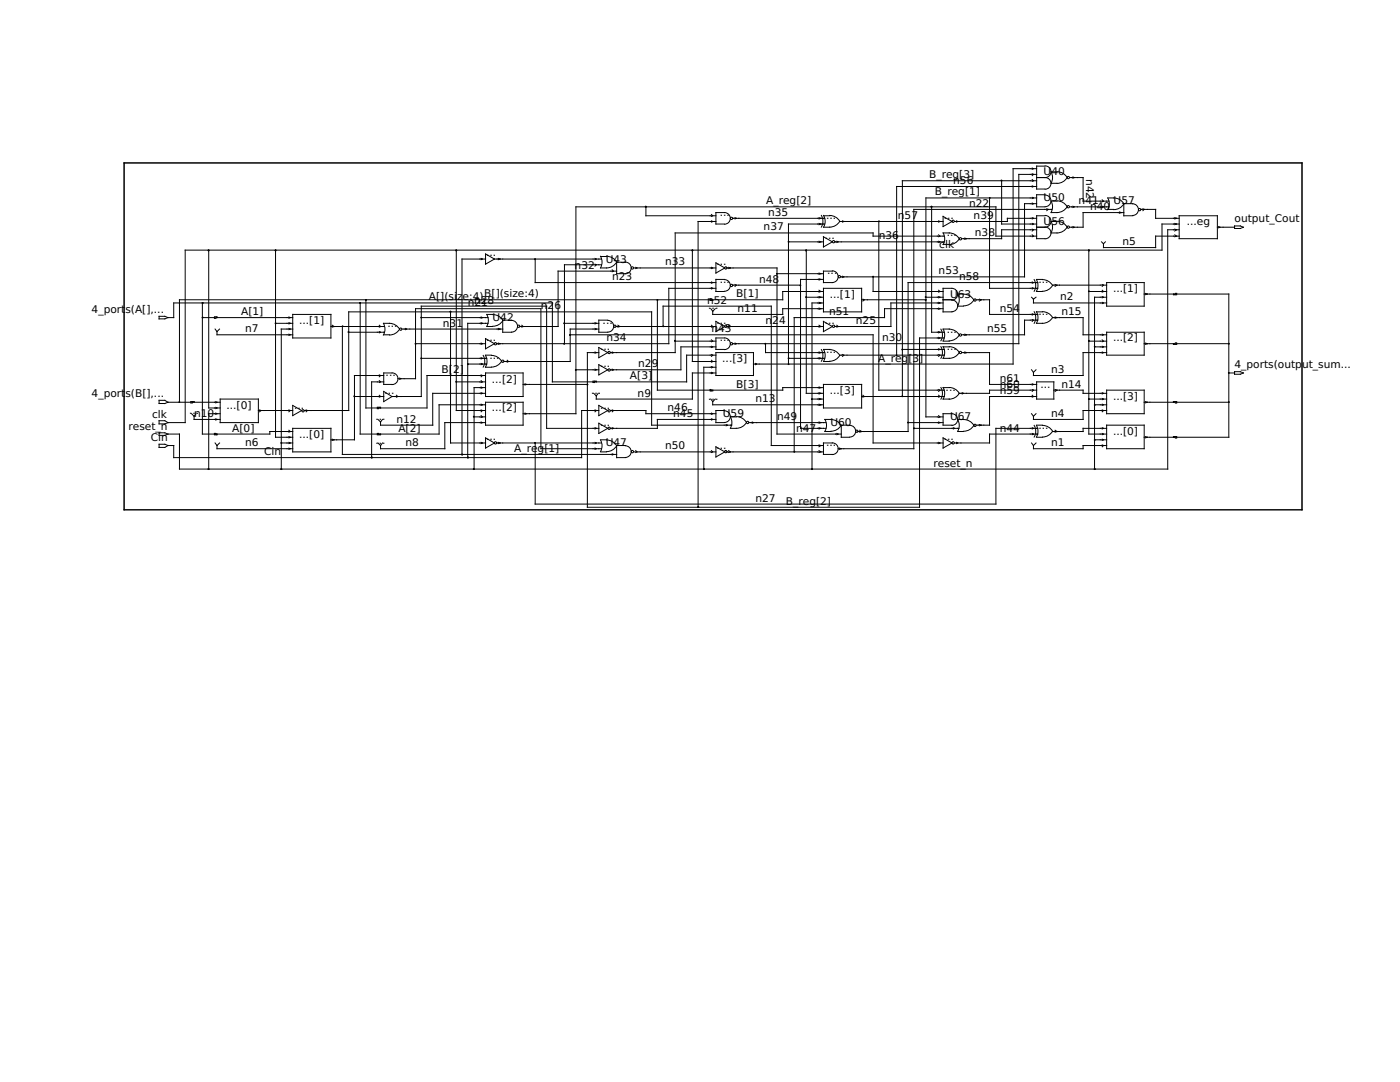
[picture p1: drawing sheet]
<svg xmlns="http://www.w3.org/2000/svg" width="279mm" height="216mm" viewBox="0 0 279 216" stroke-linecap="round" stroke-linejoin="round" font-family="sans-serif">
<g fill="none" stroke="#000" stroke-width=".2">
<path d="M24.8 32.5h235v69.2h-235zM197.5 39.5v18h9.6M199.9 36.1v8.6h7M206 33.5l.2 .2-.2 .1M206 34.7l.2 .1-.2 .3M206 35.8l.2 .3-.2 .1M206 37.1l.2 .1-.2 .1M206 39.4l.2 .1-.2 .1M206.9 34.8h-3.6v33.8h-57.1M206.9 33.7h-4.7v38.9h-51.8M206.9 35.4h1.6M206.9 39.5h-22.1v43.7h3.4"/>
<path d="M206.9 36.1h-26.8v43M206.9 37.2h-28v33.7M208.5 33.1h-1.6v4.6h1.6M208.5 38.9h-1.6v2.4h1.6M208.6 33.1a1.16 1.16 0 0 1 1.1 1.2 1.16 1.16 0 0 1-1.1 1.1 1.16 1.16 0 0 1 1.1 1.2 1.16 1.16 0 0 1-1.1 1.2M208.6 38.9a1.16 1.16 0 0 1 1.1 1.2 1.16 1.16 0 0 1-1.1 1.1M209.7 34.3a2.33 2.33 0 0 1 0 2.3M209.8 34.3a2.78 2.78 0 0 1 3.2 1.1 2.79 2.79 0 0 1-3.2 1.2M213.5 35.4h2.7v4.7h5.2M214.1 35.3l.3 .1-.3 .2M220 39.9l.2 .2-.2 .2M221.1 39.5a2.33 2.33 0 0 1 0 2.3"/>
<path d="M221.1 39.5a2.85 2.85 0 0 1 3.2 1.2M41.7 49.9v31.5h2.2M55 49.9v37.3h3.4M73 59.8v21.6h2.3M91.1 49.9v32h5.8M96 51.6l.3 .1-.3 .1M96.9 50.7l1.8 1-1.8 1zM96.9 51.7h-4.7v39M98.7 51.7h21.3M99.4 51.6l.4 .1-.4 .1M106.8 51.7v4.7h36.1M118.7 51.6l.3 .1-.3 .1"/>
<path d="M118.7 52.7l.3 .1-.3 .3M119.8 51.1a2.33 2.33 0 0 1 0 2.4M119.9 51.2h1.1M120 52.8h-7.4v15.8M121 51.1a2.32 2.32 0 0 1 2.1 1.2 2.84 2.84 0 0 1-3.2 1.2M122.2 53.8l.2 .3-.2 .1M123.1 54.1h-11.7v11.1h-7.6M124.8 52.3a1.16 1.16 0 0 1 1.2 1.2 1.16 1.16 0 0 1-1.2 1.1M124.8 52.3h-1.7v2.3h1.7M126.5 53.5h16.4M126.9 53.3l.2 .2-.2 .1M128.9 41.3v1.8h14"/>
<path d="M131.2 59.8v18.1h10.5M138.2 49.9v22.2h4.7M141.7 59.8h-105.9v20.5M142 53.3l.2 .2-.2 .1M142 44.1l.2 .1-.2 .1M142 56.3l.2 .1-.2 .1M142 57.4l.2 .1-.2 .2M142 42.8l.2 .3-.2 .1M142.9 52.5l1.8 1-1.8 1zM142.9 57.5h-9.4v11.1h-34.4M142.9 44.2h-3.6v57M144.5 42.4h-1.6v2.3h1.6"/>
<path d="M144.5 55.8h-1.6v2.4h1.6M144.6 55.8a1.16 1.16 0 0 1 1.2 1.2 1.16 1.16 0 0 1-1.2 1.1M144.6 42.4a1.16 1.16 0 0 1 1.2 1.2 1.16 1.16 0 0 1-1.2 1.1M145 53.5h10.1v33.1h12.8M145.4 53.3l.4 .2-.4 .1M146.2 56.9h13.6M146.2 43.6h18.4M146.7 56.8l.2 .1-.2 .3M146.7 43.4l.2 .2-.2 .1M155.1 54.6h9.2M157.4 48.3h6.9M160.9 49.9v28.6h3.4"/>
<path d="M160.9 59.3h3.4M163.4 57.9l.4 .3-.4 .1M163.4 59.2l.4 .1-.4 .1M163.4 54.5l.4 .1-.4 .1M163.4 55.6l.4 .2-.4 .1M163.4 43.4l.4 .2-.4 .1M163.4 44.6l.4 .1-.4 .1M163.4 48.1l.4 .2-.4 .1M163.9 43a2.33 2.33 0 0 1 0 2.3M164.3 47.2l1.8 1.1-1.8 1zM164.3 57.5h7.7v4.7h-7.7zM164.3 43.1h1.3"/>
<path d="M164.3 55.8h-4.5v29.7h5M164.3 58.2h-8.1v1.6h-14.2l-.3-.1v.2h.5v-.1M164.3 45.3h1.3M164.4 43a2.33 2.33 0 0 1 0 2.3M164.6 44.7h-7.2v27.9M165.6 43a2.32 2.32 0 0 1 2 1.2 2.33 2.33 0 0 1-2 1.1M166.1 54a1.16 1.16 0 0 1 1.2 1.2 1.16 1.16 0 0 1-1.2 1.2h-1.8v-2.3h1.8M166.6 48.3h21.9M167 48.1l.3 .2-.3 .1M167.6 44.2h20.6M168.1 55.1l.3 .1-.3 .2M168.1 44.1l.3 .1-.3 .1"/>
<path d="M172 59.8h12.8M172.2 59.7l.3 .1-.3 .3M174.2 55.2v3h14M175.4 44.2v33.7h13.1M184.8 59.3h3.4M185.9 41.3v25h2.6M187.3 57.9l.3 .3-.3 .1M187.3 59.2l.3 .1-.3 .1M187.3 44.1l.3 .1-.3 .1M187.3 46.9l.3 .2-.3 .1M187.3 48.1l.3 .2-.3 .1M188.2 43.2l1.8 1-1.8 1z"/>
<path d="M188.2 59.8h1.8M188.2 46.5h1.3M188.2 48.8h1.3M188.2 46.5a2.33 2.33 0 0 1 0 2.3M188.5 47.1h-14.3v-.6h-39.5v23.9h-12.9M189.4 46.5a2.32 2.32 0 0 1 2 1.1 2.33 2.33 0 0 1-2 1.2M190 57.5a1.16 1.16 0 0 1 1.1 1.2 1.16 1.16 0 0 1-1.1 1.2 1.16 1.16 0 0 1 1.1 1.1 1.16 1.16 0 0 1-1.1 1.2M190 57.5h-1.8v4.7h1.8M190.9 44.1l.2 .1-.2 .1M191.1 58.7a2.33 2.33 0 0 1 0 2.3M191.1 58.7h1.2M192.3 58.7a2.32 2.32 0 0 1 2.1 1.2 2.33 2.33 0 0 1-2.1 1.1"/>
<path d="M192.5 47.5l.4 .1-.4 .2M194.8 59.8h2.7v2.9h9.6M195.5 59.7l.3 .1-.3 .3M205.9 59.3l.3 .4M206 56.3l.2 .1-.2 .1M206 57.4l.2 .1-.2 .2M206 46.9l.2 .2-.2 .1M206 40.5l.2 .1-.2 .2M206 43.4l.2 .2-.2 .1M206 44.6l.2 .1-.2 .1M206 45.7l.2 .1-.2 .3M206.2 59.7v.8h14.7"/>
<path d="M206.4 55.8a2.33 2.33 0 0 1 0 2.3M206.8 59.3l-.6 .4M206.8 55.8a2.33 2.33 0 0 1 0 2.3M206.9 45.8h-7v1.8h-8M206.9 47.1h-8.1v-5.8h-83.9v41.3h-10.5M206.9 55.8h1.1M206.9 58.2h1.1M206.9 40.6h-2.4v14.6h-36.7M206.9 43.6h-5.9v.6h-10.5M206.9 45.3h1.6M207.1 56.4h-25.9v29.7h-10M208 55.8a2.32 2.32 0 0 1 2.1 1.2 2.33 2.33 0 0 1-2.1 1.1"/>
<path d="M208.5 43.1h-1.6v4.5h1.6M208.6 43a1.16 1.16 0 0 1 1.1 1.2 1.16 1.16 0 0 1-1.1 1.1 1.16 1.16 0 0 1 1.1 1.2 1.16 1.16 0 0 1-1.1 1.1M208.9 41.7l.3 .1-.3 .2M209.7 40.1a2.33 2.33 0 0 1 0 2.3M209.7 44.2a2.33 2.33 0 0 1 0 2.3M209.8 40.1h1.1M209.8 44.2h1.1M209.9 41.8h-27.5v47.7h-15.1M210.1 56.9h10.8M210.6 56.8l.3 .1-.3 .3M211 40.1a2.32 2.32 0 0 1 2 1.1 2.84 2.84 0 0 1-3.2 1.2M211 44.2a2.32 2.32 0 0 1 2 1.1 2.82 2.82 0 0 1-3.2 1.2"/>
<path d="M213.5 41.3h7.9M214.1 41.1l.3 .2-.3 .1M214.1 45.2l.3 .1-.3 .2M217.3 58.2h3.6M217.3 49.9v36.7h3.6M219.8 48.3l.4 .3M220 41.1l.2 .2-.2 .1M220 56.8l.2 .1-.2 .3M220 57.9l.2 .3-.2 .1M220 59.2l.2 .1-.2 .1M220.6 48.3l-.4 .3M220.9 56.4h7.4v4.7h-7.4z"/>
<path d="M220.9 59.3h-2.5v34.3M221.1 41.8h1.2M223.4 42.3l.4 .1-.4 .1M224.3 40.6v2.5h1.8M224.3 40.6h1.8M224.3 42.4h-8.1v2.9h-2.7M224.3 40.7a2.33 2.33 0 0 1-2 1.1M226 40.7a1.16 1.16 0 0 1 1.2 1.1 1.16 1.16 0 0 1-1.2 1.2M227.7 41.8h2.9v1.8h4.7M228.1 41.7l.2 .1-.2 .2M228.3 58.7h6.1l.4-.2v.3h-.6v-.1M228.6 58.5l.4 .2-.4 .1"/>
<path d="M234.4 43.4l.4 .2-.4 .1M234.4 44.6l.4 .1-.4 .1M234.4 45.7l.4 .1-.4 .3M234.4 46.9l.4 .2-.4 .1M234.8 58.7h10.4v28.5h-10.4M235.3 43.1h7.7v4.5h-7.7zM235.3 44.7h-3.4v5.2h-194.9v34.4h-3.5M235.3 47.1h-4.7v2.3h-10.4v-.8M235.3 45.8h-2.3v47.8h-197.2v-7h-2.3M243 45.3h3.4M243.2 45.2l.3 .1-.3 .2M246.4 45.1h1.1l.7 .2-.7 .3h-1.1z"/>
<path d="M31.8 63.1h1.1l.6 .3-.6 .2h-1.1zM31.8 79.9h1.1l.6 .4-.6 .2h-1.1zM33.5 63.4h1.2v-2.9h75.5v15.7h8.2M40.4 60.5v26.1h2.4M40.4 63.4h2.4M42.9 65.7l.4 .5M43.3 63.4v-.2h-.5v.3l.4-.1h15.2M43.3 66.2v.6h15.1M43.8 65.7l-.5 .5M43.9 79.6h7.7v4.7h-7.7zM55 64.5h3.4M57.7 63.2l.2 .2-.2 .1"/>
<path d="M57.7 64.4l.2 .1-.2 .1M57.7 65.5l.2 .2-.2 .1M57.7 66.7l.2 .1-.2 .1M58.4 62.7h7.6v4.7h-7.6zM58.4 65.7h-2.3v27.9M66 65.2h10.7M66.3 64.9l.4 .3-.4 .1M68.3 65.2v25.5h54.8M69.6 66.3h7.1M70.7 79.1h5.9M71.9 60.5v26.1h3.4M75.7 74.8l.2 .1-.2 .3"/>
<path d="M75.7 75.9l.2 .3-.2 .1M75.7 78.9l.2 .2-.2 .1M75.7 64.9l.2 .3-.2 .1M75.7 66.2l.2 .1-.2 .1M76.5 64.5a2.33 2.33 0 0 1 0 2.3M76.6 64.5a2.83 2.83 0 0 1 3.1 1.2 2.33 2.33 0 0 1-2 1.1M76.6 76.2h-2.4v15.1M76.6 74.9h-5.9v12.9h-4.7M76.6 78.1l1.6 1-1.6 1zM76.6 66.8h1.1M78.2 74.4h-1.6v2.3h1.6M78.2 79.1h5.9v-18h25v24.4h10.4"/>
<path d="M78.3 74.4a1.16 1.16 0 0 1 1.1 1.2 1.16 1.16 0 0 1-1.1 1.1M79.1 78.9l.3 .2-.3 .1M79.4 75.6h3.5v-14h25.1v27.9h12M79.8 75.4l.2 .2-.2 .1M80.3 65.7h20M80.9 65.5l.3 .2-.3 .1M82.9 68.6h14M84.1 71.5h13.1M84.1 63.4h13.3M89.9 62.2v26.2h7M91.1 76.2h5.8M93.3 72.6h3.9"/>
<path d="M96 68.5l.3 .1-.3 .1M96 71.4l.3 .1-.3 .1M96 72.5l.3 .1-.3 .2M96 74.8l.3 .1-.3 .3M96 75.9l.3 .3-.3 .1M96 77.2l.3 .1-.3 .2M96 78.4l.3 .1-.3 .1M96 63.2l.3 .2-.3 .1M96 64.4l.3 .1-.3 .1M96.4 70.9a2.33 2.33 0 0 1 0 2.3M96.9 70.9a2.33 2.33 0 0 1 0 2.3M96.9 74.9h-11.7v6.5h-9.5l-.4 .1v-.2h.6v.1"/>
<path d="M96.9 67.6l1.8 1-1.8 1zM96.9 74.4h7.5v4.7h-7.5zM96.9 78.5h-10.5v6.3h-10.5v-.6M96.9 70.9h1.1M96.9 73.3h1.1M96.9 77.3h-2.3v16.3M97.2 62.8a2.33 2.33 0 0 1 0 2.3M97.2 62.7h1.1M97.2 65.2h1.1M97.4 64.5h-4.1v26.8M98.1 70.9a2.32 2.32 0 0 1 2 1.2 2.33 2.33 0 0 1-2 1.1M98.4 62.8a2.32 2.32 0 0 1 2 1.1 2.33 2.33 0 0 1-2 1.2"/>
<path d="M99.4 68.5l.4 .1-.4 .1M99.4 65.5l.4 .2-.4 .1M101.2 71.9l.3 .2-.3 .2M102.1 63.9h-1.8v2.4h1.8M102.1 63.9a1.16 1.16 0 0 1 1.2 1.2 1.16 1.16 0 0 1-1.2 1.2M104.1 64.9l.3 .3-.3 .1M104.4 76.7h12.8M104.8 76.6l.2 .1-.2 .1M112.6 64.5h6.9M113.8 66.8h60.4v21.6h14M114.9 73.8h4.6M118.5 78.5l.5 .5"/>
<path d="M118.7 73.7l.3 .1-.3 .1M118.7 70.2l.3 .2-.3 .1M118.7 64.4l.3 .1-.3 .1M118.7 65.5l.3 .2-.3 .1M119.4 78.5l-.4 .5M119.5 69.3l1.8 1.1-1.8 1zM119.5 72.8l1.8 1-1.8 1zM119.5 65.7h-5.7v6.4h-13.2M121.3 63.9h-1.8v2.4h1.8M121.3 63.9a1.16 1.16 0 0 1 1.2 1.2 1.16 1.16 0 0 1-1.2 1.2M122.2 73.7l.2 .1-.2 .1M122.2 70.2l.2 .2-.2 .1"/>
<path d="M122.9 65.2h20M123.3 64.9l.4 .3-.4 .1M132.3 65.2v-4.1h21.6v27.8h10.4M134.7 68.1h8.2M141.9 61.6l.3 .5M141.9 79.6l.3 .5M142 70.7l.2 .2-.2 .2M142 71.9l.2 .2-.2 .2M142 73.2l.2 .1-.2 .1M142 74.3l.2 .1-.2 .1M142 64.9l.2 .3-.2 .1M142 67.8l.2 .3-.2 .1"/>
<path d="M142 69.1l.2 .1-.2 .1M142.7 61.6l-.5 .5M142.7 79.6l-.5 .5M142.9 74.4h-4.7v5.2h-19.2v-.6M142.9 70.9h-5.9v5.3h-18.3l-.3 .1v-.2h.6v.1M142.9 64.1l1.8 1.1-1.8 1zM142.9 70.4h7.5v4.5h-7.5zM142.9 69.2h-7v4.6h-14.1M142.9 73.3h-2.4v20.3M144.5 67.4h-1.6v2.3h1.6M144.6 67.4a1.16 1.16 0 0 1 1.2 1.2 1.16 1.16 0 0 1-1.2 1.2M145 65.2h19.3"/>
<path d="M145.4 64.9l.4 .3-.4 .1M146.7 68.5l.2 .1-.2 .1M150.7 72.5l.3 .1-.3 .2M152.8 68.6v1.8h11.8M157.4 71.5h7.2M162.1 79.6h2.2M163.4 77.2l.4 .1-.4 .2M163.4 78.4l.4 .1-.4 .1M163.4 79.5l.4 .1-.4 .2M163.4 60.3l.4 .2-.4 .1M163.4 61.5l.4 .1-.4 .1M163.4 64.9l.4 .3-.4 .1"/>
<path d="M163.4 70.2l.4 .2-.4 .1M163.4 71.4l.4 .1-.4 .1M163.9 69.8a2.33 2.33 0 0 1 0 2.3M164.3 64.1l1.8 1.1-1.8 1zM164.3 76.7h7.7v4.7h-7.7zM164.3 61.6h-8.1v1.1h-14v-.6M164.3 77.3h-8.1v.6h-14.2l-.3-.2v.3h.5v-.1M164.3 72.1h1.3M164.3 69.7h1.3M164.3 60.5h-2.2v33.1M164.4 69.8a2.33 2.33 0 0 1 0 2.3M165.6 69.8a2.32 2.32 0 0 1 2 1.1 2.33 2.33 0 0 1-2 1.2"/>
<path d="M167 64.9l.3 .3-.3 .1M167.6 70.9h20.9M168.1 70.7l.3 .2-.3 .2M172 79.1h16.5M172.2 78.9l.3 .2-.3 .1M180.1 69.7h8.4M187.3 78.9l.3 .2-.3 .1M187.3 66.2l.3 .1-.3 .1M187.3 67.3l.3 .1-.3 .2M187.3 60.3l.3 .2-.3 .1M187.3 61.5l.3 .1-.3 .1M187.3 69.6l.3 .1-.3 .2"/>
<path d="M187.3 70.7l.3 .2-.3 .2M187.3 77.7l.3 .2-.3 .2M187.8 65.7a2.33 2.33 0 0 1 0 2.3M187.8 69.2a2.33 2.33 0 0 1 0 2.3M187.8 77.3a2.33 2.33 0 0 1 0 2.3M188.2 79.6h1.3M188.2 71.5h1.3M188.2 60.5h-10.4v4.7h-11.2M188.2 65.7h1.3M188.2 68.1h1.3M188.2 61.6h-11.7v1.8h-18v26.8M188.2 69.2h1.3"/>
<path d="M188.2 77.3h1.3M188.2 65.7a2.33 2.33 0 0 1 0 2.3M188.2 69.2a2.33 2.33 0 0 1 0 2.3M188.2 77.3a2.33 2.33 0 0 1 0 2.3M188.5 67.4h-5v33.8h-66.3v-30.8h2.3M189.4 65.7a2.32 2.32 0 0 1 2 1.1 2.33 2.33 0 0 1-2 1.2M189.4 69.2a2.32 2.32 0 0 1 2 1.1 2.33 2.33 0 0 1-2 1.2M189.4 77.3a2.32 2.32 0 0 1 2 1.2 2.33 2.33 0 0 1-2 1.1M191.1 61.1h1.2M191.9 70.4h5.6v6.3h9.4M192 78.4l.3 .1-.3 .1M192.5 66.7l.4 .1-.4 .1"/>
<path d="M192.5 70.2l.4 .2-.4 .1M205.9 73.8l.3 .5M206 76.6l.2 .1-.2 .1M206 77.7l.2 .2-.2 .2M206 78.9l.2 .2-.2 .1M206 62.6l.2 .1-.2 .2M206 63.8l.2 .1-.2 .2M206.4 62.2a2.33 2.33 0 0 1 0 2.3M206.8 73.8l-.6 .5M206.8 62.2a2.33 2.33 0 0 1 0 2.3M206.9 76.2h3.4v3.4h-3.4zM206.9 79.1h-9.4v5.7h-2.7"/>
<path d="M206.9 62.2h1.1M206.9 77.9h-9.4v.6h-6.1M206.9 64.5h1.1M207.1 63.9h-2.6v2.9h-12.6M208 62.2a2.32 2.32 0 0 1 2.1 1.2M210.1 63.4h6.1v3.4h4.7M210.1 63.4a2.33 2.33 0 0 1-2.1 1.1M210.3 77.9h5.9v.6h4.7M210.6 77.7l.3 .2-.3 .2M210.6 63.2l.3 .2-.3 .1M217.3 79.6h3.6M217.3 68.1h3.6"/>
<path d="M218.4 69.2h2.5M220 66.7l.2 .1-.2 .1M220 78.4l.2 .1-.2 .1M220 79.5l.2 .1-.2 .2M220 60.3l.2 .2-.2 .1M220 67.8l.2 .3-.2 .1M220 69.1l.2 .1-.2 .1M220 70.2l.2 .2-.2 .1M220.9 70.4h-4.7v4.5h-10v-.6M220.9 66.3h7.4v4.6h-7.4zM220.9 77.9h7.4v4.7h-7.4zM228.3 68.6h6.1l.4-.1v.2h-.6v-.1"/>
<path d="M228.6 68.5l.4 .1-.4 .1M234.8 68.6h10.4M245.2 74.4h1.2M246.4 74.2h1.1l.7 .2-.7 .3h-1.1zM31.8 88.6h1.1l.6 .3-.6 .4h-1.1zM31.8 83.9h1.1l.6 .4-.6 .3h-1.1zM31.8 86.4h1.1l.6 .2-.6 .3h-1.1zM33.5 80.3h4.6M38.2 82.6l.5 .5M38.7 80.3v-.2h-.6v.3l.4-.1h5.4M38.7 83.1v.6h5.2M39.1 82.6l-.4 .5"/>
<path d="M42.9 88.4l.4 .5M43.1 80.1l.2 .2-.2 .1M43.1 81.3l.2 .1-.2 .1M43.1 82.4l.2 .2-.2 .1M43.1 83.6l.2 .1-.2 .1M43.3 88.9v.6h15.1M43.8 88.4l-.5 .5M43.9 82.6h-2.2v11M51.6 81.9h6.8M51.8 81.8l.3 .1-.3 .3M56.1 88.4h2.3M57.7 81.8l.2 .1-.2 .3"/>
<path d="M57.7 85.9l.2 .2-.2 .1M57.7 87.1l.2 .1-.2 .2M57.7 88.3l.2 .1-.2 .1M57.7 89.4l.2 .1-.2 .2M58.4 80.9l1.8 1-1.8 1zM58.4 85.5h7.6v4.7h-7.6zM58.4 86.1h-4.6v.5h-10.6l-.4-.1v.2h.5v-.1M60.7 81.9h8.9v-19.7h60.4v22.6h16.1M61.1 81.8l.2 .1-.2 .3M66.3 87.6l.4 .2-.4 .1M75.4 88.4l.5 .5M75.4 83.7l.5 .5"/>
<path d="M76.3 88.4l-.4 .5M76.3 83.7l-.4 .5M94.6 83.2h2.3M96 80.6l.3 .2-.3 .1M96 81.8l.3 .1-.3 .3M96 82.9l.3 .3-.3 .1M96 84.2l.3 .1-.3 .2M96 88.3l.3 .1-.3 .1M96.9 80.3h7.5v4.5h-7.5zM96.9 87.4l1.8 1-1.8 1zM96.9 84.3h-8.1v5.2h-12.9v-.6M96.9 80.8h-9.3v5.8h-11.9l-.4-.1v.2h.6v-.1"/>
<path d="M99.1 88.4h20.9M99.4 88.3l.4 .1-.4 .1M104.8 82.4l.2 .2-.2 .1M118.7 85.3l.3 .2-.3 .1M118.7 88.3l.3 .1-.3 .1M118.7 89.4l.3 .1-.3 .2M118.7 81.8l.3 .1-.3 .3M119.5 81.9h-3.4v9.4h-81.4v-2.4h-1.2M119.5 84.5l1.8 1-1.8 1zM119.5 80.9l1.8 1-1.8 1zM119.8 87.8a2.33 2.33 0 0 1 0 2.3M119.9 90.2h1.1"/>
<path d="M119.9 87.8h1.1M121 87.8a2.32 2.32 0 0 1 2.1 1.2 2.33 2.33 0 0 1-2.1 1.1M121.8 81.9h7.1v.7h14M122.2 81.8l.2 .1-.2 .3M122.2 85.3l.2 .2-.2 .1M122.2 90.6l.2 .1-.2 .1M124.8 89a1.16 1.16 0 0 1 1.2 1.1 1.16 1.16 0 0 1-1.2 1.2M124.8 88.9h-1.7v2.4h1.7M126.5 90.2h16.4M126.9 89.9l.2 .3-.2 .1M142 83.6l.2 .1-.2 .1M142 82.4l.2 .2-.2 .1"/>
<path d="M142 89.9l.2 .3-.2 .1M142.2 80.1v.7h22.1M142.9 89.2l1.8 1-1.8 1zM142.9 83.7h-11.7v1.8h-9.4M144.5 81.9h-1.6v2.4h1.6M144.6 82a1.16 1.16 0 0 1 1.2 1.1 1.16 1.16 0 0 1-1.2 1.2M144.9 84.7l.3 .1-.3 .2M145 90.2h19.3M145.4 89.9l.4 .3-.4 .1M145.8 83.1a2.33 2.33 0 0 1 0 2.4M145.8 83.2h1.1M147 83.1a2.32 2.32 0 0 1 2 1.2 2.85 2.85 0 0 1-3.2 1.2"/>
<path d="M149.5 84.3h15.3M150.1 84.2l.3 .1-.3 .2M163.4 80.6l.4 .2-.4 .1M163.4 88.8l.4 .1-.4 .3M163.4 89.9l.4 .3-.4 .1M163.4 84.2l.4 .1-.4 .2M163.4 85.3l.4 .2-.4 .1M164.6 83.7h1.3M164.6 86.1h1.3M164.6 83.7a2.33 2.33 0 0 1 0 2.3M165.8 83.7a2.32 2.32 0 0 1 2.1 1.2 2.33 2.33 0 0 1-2.1 1.1M166.1 88.4a1.16 1.16 0 0 1 1.2 1.1 1.16 1.16 0 0 1-1.2 1.2"/>
<path d="M166.1 88.4h-1.8v2.3h1.8M167 86.5l.3 .1-.3 .1M167.5 89.4l.4 .1-.4 .2M169.5 84.8h-1.6v2.4h1.6M169.6 84.9a1.16 1.16 0 0 1 1.2 1.1 1.16 1.16 0 0 1-1.2 1.2M171.6 85.9l.4 .2-.4 .1M181.2 84.3h7M182.4 85.5h9M187.3 82.9l.3 .3-.3 .1M187.3 84.2l.3 .1-.3 .2M187.3 88.3l.3 .1-.3 .1M188.2 87.4l1.8 1-1.8 1z"/>
<path d="M190 82.6a1.16 1.16 0 0 1 1.1 1.1 1.16 1.16 0 0 1-1.1 1.2M190 82.6h-1.8v2.2h1.8M190.2 85.3l.3 .2-.3 .1M190.9 88.3l.2 .1-.2 .1M191.1 83.7a2.33 2.33 0 0 1 0 2.3M191.1 83.7h1.2M191.1 86.1h1.2M192.3 83.7a2.32 2.32 0 0 1 2.1 1.2 2.33 2.33 0 0 1-2.1 1.1M195.5 84.7l.3 .1-.3 .2M205.9 88.4l.3 .5M205.9 82.6l.3 .5M206 85.3l.2 .2-.2 .1"/>
<path d="M206 86.5l.2 .1-.2 .1M206.2 88.9v.6h10v-.6h4.7M206.4 84.9a2.33 2.33 0 0 1 0 2.3M206.8 88.4l-.6 .5M206.8 82.6l-.6 .5M206.8 84.9a2.33 2.33 0 0 1 0 2.3M206.9 84.8h1.1M206.9 87.2h1.1M207.1 85.5h-8.3v15.1h-92v-12.2M207.1 86.6h-9.6v1.8h-7M208 84.9a2.32 2.32 0 0 1 2.1 1.1 2.33 2.33 0 0 1-2.1 1.2M210.6 85.9l.3 .2-.3 .1"/>
<path d="M218.4 87.8h2.5M218.4 80.8h2.5M220 85.3l.2 .2-.2 .1M220 86.5l.2 .1-.2 .1M220 87.6l.2 .2-.2 .1M220 88.8l.2 .1-.2 .3M220 80.6l.2 .2-.2 .1M220 81.8l.2 .1-.2 .3M220.9 84.8h7.4v4.7h-7.4zM220.9 85.5h-4.7v.6h-6.1M220.9 81.9h-4.7v1.8h-10v-.6M228.3 80.3h6.1l.4 .1v-.3h-.6v.2"/>
<path d="M228.3 87.2h6.1l.4 .2v-.3h-.6v.1M228.6 87.1l.4 .1-.4 .2M228.6 80.1l.4 .2-.4 .1M234.8 80.3h10.4"/>
<circle cx="213.2" cy="35.4" r=".23"/>
<circle cx="73" cy="59.9" r=".09"/>
<circle cx="126.2" cy="53.5" r=".23"/>
<circle cx="131.2" cy="59.9" r=".09"/>
<circle cx="144.8" cy="53.5" r=".23"/>
<circle cx="146" cy="57" r=".23"/>
<circle cx="146" cy="43.6" r=".23"/>
<circle cx="166.4" cy="48.2" r=".23"/>
<circle cx="167.5" cy="55.2" r=".23"/>
<circle cx="190.2" cy="44.2" r=".23"/>
<circle cx="191.7" cy="47.6" r=".23"/>
<circle cx="194.6" cy="59.9" r=".23"/>
<circle cx="213.2" cy="41.2" r=".23"/>
<circle cx="213.2" cy="45.3" r=".23"/>
<circle cx="227.4" cy="41.8" r=".23"/>
<circle cx="40.4" cy="63.4" r=".09"/>
<circle cx="40.4" cy="60.4" r=".09"/>
<circle cx="71.9" cy="60.4" r=".09"/>
<circle cx="80" cy="65.7" r=".23"/>
<circle cx="98.9" cy="68.6" r=".23"/>
<circle cx="100.3" cy="72.1" r=".23"/>
<circle cx="103.5" cy="65.1" r=".23"/>
<circle cx="121.6" cy="73.8" r=".23"/>
<circle cx="121.6" cy="70.3" r=".23"/>
<circle cx="122.7" cy="65.1" r=".23"/>
<circle cx="144.8" cy="65.1" r=".23"/>
<circle cx="146" cy="68.6" r=".23"/>
<circle cx="166.4" cy="65.1" r=".23"/>
<circle cx="191.7" cy="70.3" r=".23"/>
<circle cx="191.7" cy="66.8" r=".23"/>
<circle cx="245.2" cy="68.6" r=".09"/>
<circle cx="245.2" cy="74.4" r=".09"/>
<circle cx="35.8" cy="80.2" r=".09"/>
<circle cx="60.5" cy="82" r=".23"/>
<circle cx="98.9" cy="88.4" r=".23"/>
<circle cx="121.6" cy="85.5" r=".23"/>
<circle cx="121.6" cy="82" r=".23"/>
<circle cx="126.2" cy="90.1" r=".23"/>
<circle cx="144.8" cy="90.1" r=".23"/>
<circle cx="149.2" cy="84.3" r=".23"/>
<circle cx="171" cy="86" r=".23"/>
<circle cx="190.2" cy="88.4" r=".23"/>
<circle cx="194.6" cy="84.9" r=".23"/>
<circle cx="245.2" cy="80.2" r=".09"/>
</g>
<g fill="#000" stroke="#000" stroke-width=".2">
<circle cx="197.5" cy="39.5" r=".09"/>
<circle cx="199.9" cy="36" r=".09"/>
<circle cx="41.6" cy="50" r=".09"/>
<circle cx="55" cy="50" r=".09"/>
<circle cx="91.1" cy="50" r=".09"/>
<circle cx="106.8" cy="51.7" r=".09"/>
<circle cx="128.9" cy="41.2" r=".09"/>
<circle cx="138.2" cy="50" r=".09"/>
<circle cx="155.1" cy="54.6" r=".09"/>
<circle cx="157.4" cy="48.2" r=".09"/>
<circle cx="159.7" cy="57" r=".09"/>
<circle cx="160.9" cy="59.3" r=".09"/>
<circle cx="160.9" cy="50" r=".09"/>
<circle cx="174.3" cy="55.2" r=".09"/>
<circle cx="175.4" cy="44.2" r=".09"/>
<circle cx="184.7" cy="59.9" r=".09"/>
<circle cx="184.7" cy="59.3" r=".09"/>
<circle cx="185.9" cy="41.2" r=".09"/>
<circle cx="217.3" cy="58.1" r=".09"/>
<circle cx="217.3" cy="50" r=".09"/>
<circle cx="55" cy="64.5" r=".09"/>
<circle cx="68.4" cy="65.1" r=".09"/>
<circle cx="69.5" cy="66.3" r=".09"/>
<circle cx="70.7" cy="79.1" r=".09"/>
<circle cx="82.9" cy="68.6" r=".09"/>
<circle cx="84.1" cy="63.4" r=".09"/>
<circle cx="84.1" cy="71.5" r=".09"/>
<circle cx="89.9" cy="62.2" r=".09"/>
<circle cx="91.1" cy="76.2" r=".09"/>
<circle cx="93.4" cy="72.7" r=".09"/>
<circle cx="112.6" cy="68.6" r=".09"/>
<circle cx="112.6" cy="64.5" r=".09"/>
<circle cx="113.8" cy="66.8" r=".09"/>
<circle cx="114.9" cy="73.8" r=".09"/>
<circle cx="117.2" cy="76.7" r=".09"/>
<circle cx="132.4" cy="65.1" r=".09"/>
<circle cx="134.7" cy="68" r=".09"/>
<circle cx="152.7" cy="68.6" r=".09"/>
<circle cx="157.4" cy="72.7" r=".09"/>
<circle cx="157.4" cy="71.5" r=".09"/>
<circle cx="162" cy="79.6" r=".09"/>
<circle cx="178.9" cy="70.9" r=".09"/>
<circle cx="180.1" cy="69.8" r=".09"/>
<circle cx="180.1" cy="79.1" r=".09"/>
<circle cx="217.3" cy="68" r=".09"/>
<circle cx="217.3" cy="79.6" r=".09"/>
<circle cx="218.5" cy="69.2" r=".09"/>
<circle cx="41.6" cy="93.6" r=".09"/>
<circle cx="56.2" cy="93.6" r=".09"/>
<circle cx="56.2" cy="88.4" r=".09"/>
<circle cx="74.2" cy="91.3" r=".09"/>
<circle cx="92.2" cy="90.7" r=".09"/>
<circle cx="93.4" cy="91.3" r=".09"/>
<circle cx="94.6" cy="83.1" r=".09"/>
<circle cx="94.6" cy="93.6" r=".09"/>
<circle cx="106.8" cy="88.4" r=".09"/>
<circle cx="140.5" cy="93.6" r=".09"/>
<circle cx="158.6" cy="90.1" r=".09"/>
<circle cx="162" cy="93.6" r=".09"/>
<circle cx="181.2" cy="84.3" r=".09"/>
<circle cx="182.4" cy="85.5" r=".09"/>
<circle cx="218.5" cy="80.8" r=".09"/>
<circle cx="218.5" cy="93.6" r=".09"/>
<circle cx="218.5" cy="87.8" r=".09"/>
<circle cx="139.4" cy="101.2" r=".09"/>
</g>
<g font-size="2.1">
<text x="185.4" y="35.6">B_reg[3]</text>
<text x="208.3" y="34.9">U40</text>
<text x="216.8" y="35.7" transform="rotate(90 216.8 35.7)">n42</text>
<text x="152.9" y="40.8">A_reg[2]</text>
<text x="186.6" y="39">B_reg[1]</text>
<text x="190.2" y="36.7">n56</text>
<text x="193.4" y="41.3">n22</text>
<text x="208.3" y="40.1">U50</text>
<text x="215.3" y="40.8">n41</text>
<text x="217.6" y="41.9">n40</text>
<text x="222.2" y="40.8">U57</text>
<text x="143.6" y="43.1">...</text>
<text x="152.4" y="46">n37</text>
<text x="153.3" y="43.1">n35</text>
<text x="164.6" y="47.8">...</text>
<text x="164.8" y="43.7">...</text>
<text x="175.4" y="47.8">n36</text>
<text x="179.2" y="43.7">n</text>
<text x="180.5" y="43.7">57</text>
<text x="188.3" y="43.7">...</text>
<text x="189" y="47.1">...</text>
<text x="194.3" y="43.7">n39</text>
<text x="194.6" y="47.1">n38</text>
<text x="208.3" y="44.8">U56</text>
<text x="236.9" y="44.8">...eg</text>
<text x="246.4" y="44.3">output_Cout</text>
<text x="97" y="51.2">...</text>
<text x="114.7" y="53.6">n32</text>
<text x="120.9" y="52.5">U43</text>
<text x="132.7" y="53">n33</text>
<text x="143" y="53">...</text>
<text x="187.5" y="49.4">clk</text>
<text x="224" y="48.9">n5</text>
<text x="85.6" y="59.9">A[](si</text>
<text x="91.2" y="59.9">z</text>
<text x="92.3" y="59.9">e:4)</text>
<text x="96.6" y="59.3">B[](size:4)</text>
<text x="122.2" y="55.9">n23</text>
<text x="143.6" y="56.5">...</text>
<text x="146.9" y="59.3">B[1]</text>
<text x="151.5" y="56.4">n48</text>
<text x="165.1" y="54.7">...</text>
<text x="165.6" y="59.4">...[1]</text>
<text x="187.3" y="54.7">n53</text>
<text x="189.6" y="59.4">U63</text>
<text x="191.4" y="55.9">n58</text>
<text x="207.3" y="56.5">...</text>
<text x="211.6" y="59.9">n2</text>
<text x="222.1" y="58.3">...[1]</text>
<text x="18.3" y="62.4">4_port</text>
<text x="25" y="62.4">s(A[],...</text>
<text x="48.1" y="62.9">A[1]</text>
<text x="59.7" y="64.6">...[1]</text>
<text x="77.3" y="65.2">...</text>
<text x="88.4" y="65.2">n3</text>
<text x="91.1" y="65.2">1</text>
<text x="93.3" y="61.1">nn28</text>
<text x="94.7" y="61.1">21</text>
<text x="98.3" y="64">U42</text>
<text x="107.9" y="61.7">n</text>
<text x="109.3" y="61.7">2</text>
<text x="110.6" y="61.7">6</text>
<text x="120.3" y="64.6">...</text>
<text x="141.1" y="60.6">n52</text>
<text x="141.4" y="61.7">...</text>
<text x="143" y="64.6">...</text>
<text x="147.2" y="62.2">n11</text>
<text x="152.8" y="64.6">n</text>
<text x="154.1" y="64.6">2</text>
<text x="155.5" y="64.6">4</text>
<text x="164.6" y="64.6">...</text>
<text x="165.5" y="62.9">n51</text>
<text x="170.8" y="64.6">n25</text>
<text x="199.5" y="62.2">n5</text>
<text x="202.2" y="62.2">4</text>
<text x="207.3" y="62.9">...</text>
<text x="211.8" y="62.9">n15</text>
<text x="48.9" y="66.3">n7</text>
<text x="97" y="68.1">...</text>
<text x="97.7" y="71.6">...</text>
<text x="119.8" y="69.8">...</text>
<text x="121" y="68.1">n34</text>
<text x="142" y="66.3">n43</text>
<text x="143.6" y="68.1">...</text>
<text x="164.8" y="70.5">...</text>
<text x="176" y="68.1">n30</text>
<text x="189" y="66.4">...</text>
<text x="189" y="69.8">...</text>
<text x="197" y="66.3">n55</text>
<text x="222.1" y="68.1">...[2]</text>
<text x="77" y="75.1">...</text>
<text x="88.1" y="74.4">B[</text>
<text x="90.4" y="74.4">2]</text>
<text x="98.2" y="76.3">...[2]</text>
<text x="119.8" y="73.3">...</text>
<text x="125.7" y="75.7">A[3]</text>
<text x="127.4" y="73.3">n2</text>
<text x="130.1" y="73.3">9</text>
<text x="144.1" y="72.1">...[3]</text>
<text x="146.9" y="77.3">B[3]</text>
<text x="175.3" y="72.1">A_reg</text>
<text x="181.3" y="72.1">[3]</text>
<text x="188.7" y="78">...</text>
<text x="199.5" y="76.2">n61</text>
<text x="199.5" y="77.3">n60</text>
<text x="207.6" y="77.5">...</text>
<text x="209.8" y="74.4">n3</text>
<text x="211.8" y="77.3">n14</text>
<text x="246.4" y="73.4">4_ports(outp</text>
<text x="259.9" y="73.4">ut_sum...</text>
<text x="18.3" y="79.2">4_port</text>
<text x="25" y="79.2">s(B[],...</text>
<text x="30.4" y="83.3">clk</text>
<text x="37.7" y="82.7">..n10</text>
<text x="39.1" y="82.7">.</text>
<text x="45.2" y="81.5">...[0]</text>
<text x="58.7" y="81.5">...</text>
<text x="74.9" y="83.8">...</text>
<text x="76.7" y="78.6">...</text>
<text x="98.2" y="82">...[2]</text>
<text x="118" y="78.6">...</text>
<text x="119.8" y="81.5">...</text>
<text x="127.3" y="79.1">n9</text>
<text x="133.2" y="82">n46</text>
<text x="134.4" y="83.2">n45</text>
<text x="141.4" y="79.8">...</text>
<text x="144.3" y="83.2">U59</text>
<text x="150.7" y="80.3">n13</text>
<text x="155.1" y="83.8">n49</text>
<text x="165.6" y="78.6">...[3]</text>
<text x="189.6" y="83.8">U67</text>
<text x="199.5" y="78.6">n59</text>
<text x="209.8" y="83.2">n4</text>
<text x="222.1" y="79.8">...[3]</text>
<text x="25.7" y="85.7">reset_n</text>
<text x="30.1" y="88">Cin</text>
<text x="46.4" y="86.1">A[0]</text>
<text x="48.9" y="89">n6</text>
<text x="59.7" y="87.4">...[0]</text>
<text x="74.9" y="88.5">...</text>
<text x="79.1" y="84.3">n12</text>
<text x="79.5" y="86.1">A[2]</text>
<text x="80.9" y="89">n8</text>
<text x="97" y="87.9">...</text>
<text x="119.8" y="85">...</text>
<text x="120.9" y="89">U47</text>
<text x="132.7" y="89.7">n50</text>
<text x="143" y="89.7">...</text>
<text x="158.9" y="86.1">n47</text>
<text x="164.8" y="89">...</text>
<text x="165.7" y="85">U60</text>
<text x="188.3" y="87.9">...</text>
<text x="199.5" y="86.1">n44</text>
<text x="207.3" y="85.6">...</text>
<text x="209.8" y="89">n1</text>
<text x="222.1" y="86.7">...[0]</text>
<text x="52.7" y="90.8">Cin</text>
<text x="102.6" y="90.2">A_re</text>
<text x="107.3" y="90.2">g[1]</text>
<text x="186.3" y="93.1">reset_n</text>
<text x="150.7" y="100.1">n27</text>
<text x="156.8" y="100.7">B_reg[2]</text>
</g>
</svg>
